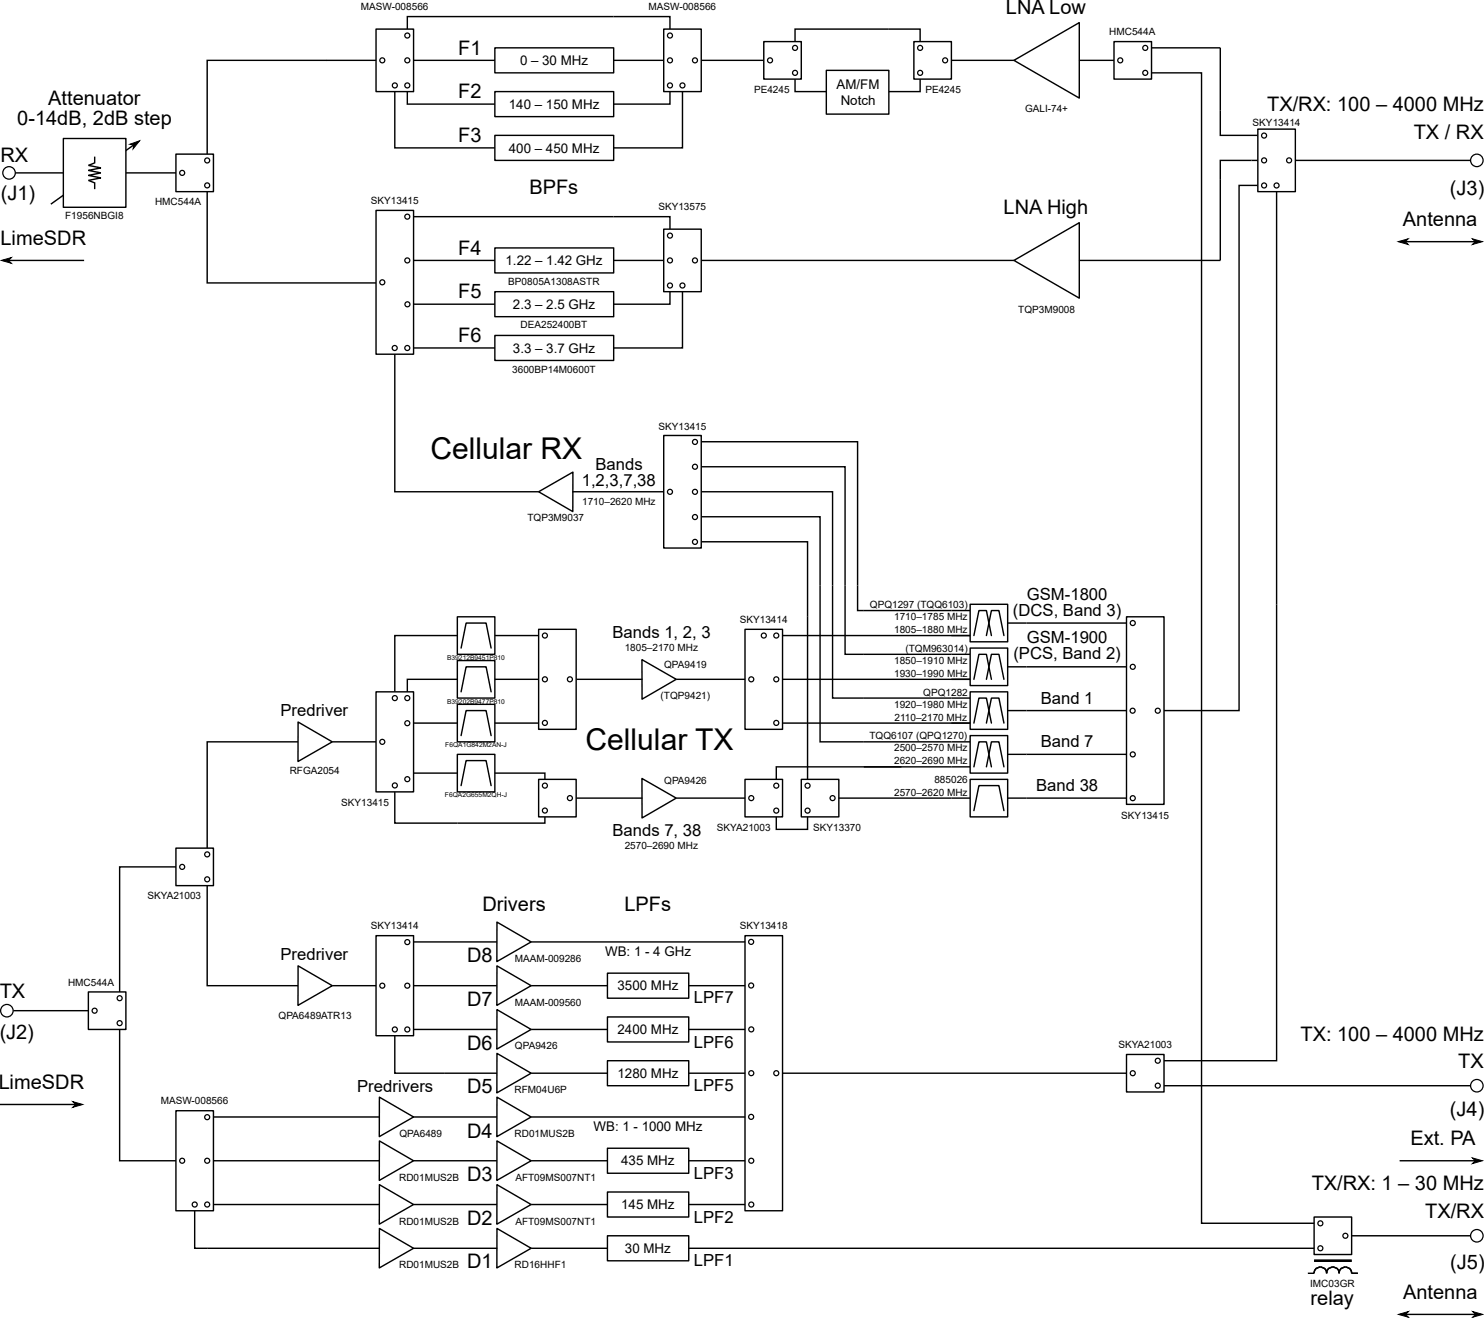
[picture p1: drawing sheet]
<svg xmlns="http://www.w3.org/2000/svg" width="314mm" height="279mm" viewBox="0 0 314 279" stroke-linecap="round" stroke-linejoin="round" font-family="sans-serif">
<g fill="#fff" stroke="#000" stroke-width=".3">
<path d="M104.7 10.1h25.1v5.3h-25.1z"/>
<path d="M104.7 19.4h25.1v5.3h-25.1z"/>
<path d="M104.7 28.6h25.1v5.3h-25.1z"/>
</g>
<path d="M79.5 6.2h8v13.2h-8z" fill="#fffffe" stroke="#000" stroke-width=".3"/>
<g fill="none" stroke="#000" stroke-width=".26">
<circle cx="80.9" cy="12.8" r=".53"/>
<circle cx="83.5" cy="18.1" r=".53"/>
<circle cx="86.2" cy="7.5" r=".53"/>
<circle cx="86.2" cy="12.8" r=".53"/>
<circle cx="86.2" cy="18.1" r=".53"/>
</g>
<path d="M83.5 19.4v11.9h21.2M86.2 19.4v2.6h18.5M87.5 12.8h17.2M129.8 3.5h-43.6v2.7" fill="none" stroke="#000" stroke-width=".3"/>
<path d="M140.4 6.2h7.9v13.2h-7.9z" fill="#fffffe" stroke="#000" stroke-width=".3"/>
<g fill="none" stroke="#000" stroke-width=".26">
<circle cx="141.7" cy="18.1" r=".53"/>
<circle cx="141.7" cy="12.8" r=".53"/>
<circle cx="141.7" cy="7.5" r=".53"/>
<circle cx="144.4" cy="18.1" r=".53"/>
<circle cx="147" cy="12.8" r=".53"/>
</g>
<path d="M129.8 3.5h11.9v2.7M129.8 12.8h10.6M141.7 19.4v2.6h-11.9M144.4 19.4v11.9h-14.6" fill="none" stroke="#000" stroke-width=".3"/>
<g fill="#fff" stroke="#000" stroke-width=".3">
<path d="M104.7 52.5h25.1v5.2h-25.1z"/>
<path d="M104.7 61.7h25.1v5.3h-25.1z"/>
<path d="M104.7 71h25.1v5.3h-25.1z"/>
</g>
<path d="M87.5 55.1h17.2M87.5 45.8h42.3M87.5 64.4h17.2M87.5 73.6h17.2" fill="none" stroke="#000" stroke-width=".3"/>
<path d="M140.4 48.5h7.9v13.2h-7.9z" fill="#fffffe" stroke="#000" stroke-width=".3"/>
<g fill="none" stroke="#000" stroke-width=".26">
<circle cx="141.7" cy="55.1" r=".53"/>
<circle cx="141.7" cy="49.9" r=".53"/>
<circle cx="147" cy="55.1" r=".53"/>
<circle cx="141.7" cy="60.4" r=".53"/>
<circle cx="144.4" cy="60.4" r=".53"/>
</g>
<path d="M168.2 16.7v2.7h6.6M168.2 8.8v-2.6h26.4v2.6M194.6 16.7v2.7h-6.6M26.6 36.6h10.6M129.8 45.8h11.9v2.7M129.8 55.1h10.6M141.7 61.7v2.7h-11.9M144.4 61.7v11.9h-14.6" fill="none" stroke="#000" stroke-width=".3"/>
<path d="M214.5 12.8l13.8-8v16z" fill="#fff" stroke="#000" stroke-width=".3"/>
<path d="M161.6 8.8h7.9v7.9h-7.9z" fill="#fffffe" stroke="#000" stroke-width=".3"/>
<g fill="none" stroke="#000" stroke-width=".26">
<circle cx="162.9" cy="12.8" r=".53"/>
<circle cx="168.2" cy="15.4" r=".53"/>
<circle cx="168.2" cy="10.1" r=".53"/>
</g>
<path d="M148.3 12.8h13.3" fill="none" stroke="#000" stroke-width=".3"/>
<path d="M193.3 8.8h8v7.9h-8z" fill="#fffffe" stroke="#000" stroke-width=".3"/>
<g fill="none" stroke="#000" stroke-width=".26">
<circle cx="194.6" cy="10.1" r=".53"/>
<circle cx="194.6" cy="15.4" r=".53"/>
<circle cx="199.9" cy="12.8" r=".53"/>
</g>
<path d="M201.3 12.8h13.2" fill="none" stroke="#000" stroke-width=".3"/>
<path d="M214.5 55.1l13.8-8v16z" fill="#fff" stroke="#000" stroke-width=".3"/>
<path d="M148.3 55.1h66.2" fill="none" stroke="#000" stroke-width=".3"/>
<path d="M174.8 14.9h13.2v9.2h-13.2z" fill="#fff" stroke="#000" stroke-width=".3"/>
<path d="M228.2 12.8h7.5M243.6 10.1h14.5M274 33.9h37.1M228.2 55.1h29.9" fill="none" stroke="#000" stroke-width=".3"/>
<circle cx="312.4" cy="33.9" r="1.32" fill="#fff" stroke="#000" stroke-width=".26"/>
<g fill="none" stroke="#000" stroke-width=".3">
<path d="M87.5 199.3h17.7M112.4 199.3h47.8M87.5 217.8h17.7M87.5 208.6h17.7M145.7 217.8h11.9M145.7 208.6h11.9M87.5 236.3h17.7M94.1 227.1h11.1M112.4 236.3h45.2M145.7 227.1h11.9M87.5 245.6h17.7M87.5 254.9h17.7"/>
<path d="M145.7 245.6h11.9M145.7 254.9h11.9"/>
</g>
<circle cx="1.5" cy="213.9" r="1.32" fill="#fff" stroke="#000" stroke-width=".26"/>
<path d="M2.8 213.9h15.9M0 233.7h17.2" fill="none" stroke="#000" stroke-width=".3"/>
<path d="M15.4 233.1l2.1 .6-2.1 .6 .6-.6z" fill-rule="evenodd" fill="#000" stroke="#000" stroke-width=".21"/>
<g fill="#fff" stroke="#000" stroke-width=".3">
<path d="M105.1 232.1l7.3 4.2-7.3 4.2z"/>
<path d="M105.1 250.7l7.3 4.2-7.3 4.1z"/>
<path d="M105.1 241.4l7.3 4.2-7.3 4.2z"/>
<path d="M128.5 252.2h17.2v5.3h-17.2z"/>
<path d="M128.5 243h17.2v5.2h-17.2z"/>
</g>
<path d="M112.4 254.9h16.1M112.4 245.6h16.1" fill="none" stroke="#000" stroke-width=".3"/>
<g fill="#fff" stroke="#000" stroke-width=".3">
<path d="M128.5 224.4h17.2v5.3h-17.2z"/>
<path d="M105.1 222.9l7.3 4.2-7.3 4.1z"/>
</g>
<path d="M112.4 227.1h16.1" fill="none" stroke="#000" stroke-width=".3"/>
<g fill="#fff" stroke="#000" stroke-width=".3">
<path d="M105.1 213.6l7.3 4.2-7.3 4.2z"/>
<path d="M105.1 204.4l7.3 4.2-7.3 4.1z"/>
<path d="M128.5 215.2h17.2v5.3h-17.2z"/>
<path d="M128.5 205.9h17.2v5.3h-17.2z"/>
</g>
<path d="M112.4 217.8h16.1M112.4 208.6h16.1" fill="none" stroke="#000" stroke-width=".3"/>
<path d="M105.1 195.1l7.3 4.2-7.3 4.2z" fill="#fff" stroke="#000" stroke-width=".3"/>
<path d="M70.3 208.6h15.9" fill="none" stroke="#000" stroke-width=".3"/>
<g fill="#fff" stroke="#000" stroke-width=".3">
<path d="M128.5 261.5h17.2v5.3h-17.2z"/>
<path d="M105.1 259.9l7.3 4.2-7.3 4.2z"/>
</g>
<path d="M112.4 264.1h16.1" fill="none" stroke="#000" stroke-width=".3"/>
<path d="M238.3 223.1h7.9v8h-7.9z" fill="#fffffe" stroke="#000" stroke-width=".3"/>
<g fill="none" stroke="#000" stroke-width=".26">
<circle cx="239.6" cy="227.1" r=".53"/>
<circle cx="244.9" cy="229.7" r=".53"/>
<circle cx="244.9" cy="224.4" r=".53"/>
</g>
<path d="M164.2 227.1h74.1M246.2 229.7h64.9" fill="none" stroke="#000" stroke-width=".3"/>
<circle cx="312.4" cy="229.7" r="1.32" fill="#fff" stroke="#000" stroke-width=".26"/>
<path d="M29.3 30l-18.5 13.2" fill="none" stroke="#000" stroke-width=".3"/>
<path d="M27.5 30.5l2-.7-1.3 1.7 .1-.8z" fill-rule="evenodd" fill="#000" stroke="#000" stroke-width=".21"/>
<circle cx="1.9" cy="36.6" r="1.32" fill="#fff" stroke="#000" stroke-width=".26"/>
<path d="M3.2 36.6h10.2" fill="none" stroke="#000" stroke-width=".3"/>
<g fill="#fffffe" stroke="#000" stroke-width=".3">
<path d="M13.4 29.3h13.2v14.6h-13.2z"/>
<path d="M18.7 35l2.7 .5-2.7 .6 2.7 .5z"/>
<path d="M20 33.1v1.4l-1.3 .5z"/>
<path d="M18.7 37.1l2.7-.5-2.7 1.6 2.7-.6z"/>
<path d="M18.7 38.2l1.3 .5v1.3z"/>
</g>
<path d="M258.1 10.1v13.3M258.1 37.9v17.2M264.8 33.9h1.3M.6 55.1h17.2M296.1 51.1h17.2M296.1 245.6h17.2" fill="none" stroke="#000" stroke-width=".3"/>
<g fill="#000" stroke="#000" stroke-width=".21">
<path d="M.3 55.1l2.1-.6-.6 .6 .6 .6z" fill-rule="evenodd"/>
<path d="M295.8 51.1l2.1-.6-.6 .6 .6 .6z" fill-rule="evenodd"/>
<path d="M311.5 50.5l2.1 .6-2.1 .6 .6-.6z" fill-rule="evenodd"/>
<path d="M311.5 245l2.1 .6-2.1 .6 .6-.6z" fill-rule="evenodd"/>
</g>
<path d="M157.6 198h7.9v58.2h-7.9z" fill="#fffffe" stroke="#000" stroke-width=".3"/>
<g fill="none" stroke="#000" stroke-width=".26">
<circle cx="158.9" cy="199.3" r=".53"/>
<circle cx="158.9" cy="208.5" r=".53"/>
<circle cx="158.9" cy="217.8" r=".53"/>
<circle cx="158.9" cy="236.3" r=".53"/>
<circle cx="158.9" cy="227.1" r=".53"/>
<circle cx="164.2" cy="227.1" r=".53"/>
<circle cx="158.9" cy="254.9" r=".53"/>
<circle cx="158.9" cy="245.6" r=".53"/>
</g>
<path d="M285.9 261.5h25.2" fill="none" stroke="#000" stroke-width=".3"/>
<circle cx="312.4" cy="261.5" r="1.32" fill="#fff" stroke="#000" stroke-width=".26"/>
<path d="M266.1 39.2h-4v111.2h-15.9" fill="none" stroke="#000" stroke-width=".3"/>
<path d="M278 257.5h7.9v7.9h-7.9z" fill="#fffffe" stroke="#000" stroke-width=".3"/>
<g fill="none" stroke="#000" stroke-width=".26">
<circle cx="279.3" cy="258.8" r=".53"/>
<circle cx="279.3" cy="264.1" r=".53"/>
<circle cx="284.6" cy="261.5" r=".53"/>
</g>
<path d="M243.6 15.4h10.6v243.4h23.8M145.7 264.1h132.3M276.7 269.4h1.3a1.32 1.32 0 0 1 1.3-1.3 1.32 1.32 0 0 1 1.3 1.3 1.32 1.32 0 0 1 1.4-1.3 1.32 1.32 0 0 1 1.3 1.3 1.32 1.32 0 0 1 1.3-1.3 1.32 1.32 0 0 1 1.3 1.3h1.3M296.1 278.1h17.2" fill="none" stroke="#000" stroke-width=".3"/>
<path d="M278 266.8h7.9" fill="none" stroke="#000" stroke-width=".5"/>
<g fill="#000" stroke="#000" stroke-width=".21">
<path d="M295.8 278.1l2.1-.6-.6 .6 .6 .6z" fill-rule="evenodd"/>
<path d="M311.5 277.5l2.1 .6-2.1 .6 .6-.6z" fill-rule="evenodd"/>
</g>
<path d="M80.3 259.9l7.2 4.2-7.3 4.2z" fill="#fff" stroke="#000" stroke-width=".3"/>
<path d="M235.7 8.8h7.9v7.9h-7.9z" fill="#fffffe" stroke="#000" stroke-width=".3"/>
<g fill="none" stroke="#000" stroke-width=".26">
<circle cx="237" cy="12.8" r=".53"/>
<circle cx="242.3" cy="10.1" r=".53"/>
<circle cx="242.3" cy="15.4" r=".53"/>
</g>
<path d="M258.1 23.4v5.2h8M264.8 33.9h-6.7v4M83.5 219.1v8h10.6" fill="none" stroke="#000" stroke-width=".3"/>
<g fill="#fff" stroke="#000" stroke-width=".3">
<path d="M80.3 250.7l7.2 4.2-7.3 4.1z"/>
<path d="M80.3 241.4l7.2 4.2-7.3 4.2z"/>
<path d="M80.3 232.1l7.2 4.2-7.3 4.2z"/>
</g>
<path d="M37.2 235h8v21.2h-8z" fill="#fffffe" stroke="#000" stroke-width=".3"/>
<g fill="none" stroke="#000" stroke-width=".26">
<circle cx="43.8" cy="236.4" r=".53"/>
<circle cx="38.5" cy="245.6" r=".53"/>
<circle cx="41.2" cy="254.9" r=".53"/>
<circle cx="43.8" cy="245.6" r=".53"/>
<circle cx="43.8" cy="254.9" r=".53"/>
</g>
<path d="M45.2 236.3h35.1M45.2 254.9h35.1M45.2 245.6h35.1M87.5 264.1h17.7" fill="none" stroke="#000" stroke-width=".3"/>
<path d="M37.2 179.5h8v7.9h-8z" fill="#fffffe" stroke="#000" stroke-width=".3"/>
<g fill="none" stroke="#000" stroke-width=".26">
<circle cx="38.5" cy="183.4" r=".53"/>
<circle cx="43.8" cy="186.1" r=".53"/>
<circle cx="43.8" cy="180.8" r=".53"/>
</g>
<path d="M43.8 264.1h36.5" fill="none" stroke="#000" stroke-width=".3"/>
<path d="M18.7 209.9h7.9v7.9h-7.9z" fill="#fffffe" stroke="#000" stroke-width=".3"/>
<g fill="none" stroke="#000" stroke-width=".26">
<circle cx="20" cy="213.9" r=".53"/>
<circle cx="25.3" cy="211.2" r=".53"/>
<circle cx="25.3" cy="216.5" r=".53"/>
</g>
<path d="M43.8 187.4v21.2h19.3" fill="none" stroke="#000" stroke-width=".3"/>
<path d="M266.1 27.3h7.9v13.3h-7.9z" fill="#fffffe" stroke="#000" stroke-width=".3"/>
<g fill="none" stroke="#000" stroke-width=".26">
<circle cx="267.4" cy="39.2" r=".53"/>
<circle cx="267.4" cy="28.7" r=".53"/>
<circle cx="267.4" cy="33.9" r=".53"/>
<circle cx="270" cy="39.2" r=".53"/>
<circle cx="272.7" cy="33.9" r=".53"/>
</g>
<path d="M270 40.6v87.3M63.1 157h-19.3v22.5" fill="none" stroke="#000" stroke-width=".3"/>
<path d="M140.4 92.1h7.9v23.9h-7.9z" fill="#fffffe" stroke="#000" stroke-width=".3"/>
<g fill="none" stroke="#000" stroke-width=".26">
<circle cx="147" cy="98.8" r=".53"/>
<circle cx="147" cy="93.5" r=".53"/>
<circle cx="141.7" cy="104.1" r=".53"/>
<circle cx="147" cy="104.1" r=".53"/>
</g>
<path d="M113.9 104.1l7.3-4.2v8.4z" fill="#fff" stroke="#000" stroke-width=".3"/>
<path d="M148.3 93.5h33.1v30.4M148.3 98.8h30.5v25.1M121.1 104.1h19.3M148.3 104.1h27.8v19.8M148.3 109.3h25.2v14.6M148.3 114.6h22.5v15.9" fill="none" stroke="#000" stroke-width=".3"/>
<g fill="#fff" stroke="#000" stroke-width=".3">
<path d="M63.1 204.4l7.2 4.2-7.3 4.1z"/>
<path d="M63.1 152.8l7.2 4.2-7.3 4.1z"/>
</g>
<path d="M270 127.9v96.5h-23.8" fill="none" stroke="#000" stroke-width=".3"/>
<path d="M238.3 130.5h7.9v39.7h-7.9z" fill="#fffffe" stroke="#000" stroke-width=".3"/>
<g fill="none" stroke="#000" stroke-width=".26">
<circle cx="239.6" cy="131.8" r=".53"/>
<circle cx="239.6" cy="150.4" r=".53"/>
<circle cx="239.6" cy="159.6" r=".53"/>
<circle cx="239.6" cy="141.1" r=".53"/>
<circle cx="244.9" cy="150.4" r=".53"/>
<circle cx="239.6" cy="168.9" r=".53"/>
</g>
<path d="M217.1 131.8h21.2M217.1 141.1h21.2M217.1 150.4h21.2M217.1 159.6h21.2M217.1 168.9h21.2" fill="none" stroke="#000" stroke-width=".3"/>
<path d="M205.2 127.9h8v7.9h-8z" fill="#fffffe" stroke="#000" stroke-width=".3"/>
<path d="M201.3 129.2h3.9M201.3 134.5h3.9M206 134.5l1.1-5.3h1.6l1 5.3M208.7 134.5l1-5.3h1.6l1.1 5.3M213.2 131.8h3.9" fill="none" stroke="#000" stroke-width=".3"/>
<path d="M205.2 137.1h8v8h-8z" fill="#fffffe" stroke="#000" stroke-width=".3"/>
<path d="M201.3 138.4h3.9M201.3 143.7h3.9M206 143.7l1.1-5.3h1.6l1 5.3M208.7 143.7l1-5.3h1.6l1.1 5.3M213.2 141.1h3.9" fill="none" stroke="#000" stroke-width=".3"/>
<path d="M205.2 146.4h8v7.9h-8z" fill="#fffffe" stroke="#000" stroke-width=".3"/>
<path d="M201.3 147.7h3.9M201.3 153h3.9M206 153l1.1-5.3h1.6l1 5.3M208.7 153l1-5.3h1.6l1.1 5.3M213.2 150.4h3.9" fill="none" stroke="#000" stroke-width=".3"/>
<path d="M205.2 155.6h8v8h-8z" fill="#fffffe" stroke="#000" stroke-width=".3"/>
<path d="M201.3 157h3.9M213.2 159.6h3.9M201.3 162.3h3.9M206 162.3l1.1-5.3h1.6l1 5.3M208.7 162.3l1-5.3h1.6l1.1 5.3" fill="none" stroke="#000" stroke-width=".3"/>
<path d="M205.2 164.9h8v7.9h-8z" fill="#fffffe" stroke="#000" stroke-width=".3"/>
<g fill="none" stroke="#000" stroke-width=".3">
<path d="M165.5 134.5h39.7M170.8 130.5v34.4M173.5 123.9v33.1h27.8M176.1 123.9v23.8h25.2M178.8 123.9v14.5h22.5M181.4 123.9v5.3h19.9M70.3 157h9.2M165.5 143.7h39.7M165.5 153h39.7M177.4 168.9h27.8M182.7 162.3h18.6M206 171.5l1.1-5.3h4.2l1.1 5.3"/>
<path d="M213.2 168.9h3.9"/>
</g>
<path d="M157.6 133.2h7.9v21.1h-7.9z" fill="#fffffe" stroke="#000" stroke-width=".3"/>
<g fill="none" stroke="#000" stroke-width=".26">
<circle cx="161.6" cy="134.5" r=".53"/>
<circle cx="164.2" cy="134.5" r=".53"/>
<circle cx="158.9" cy="143.7" r=".53"/>
<circle cx="164.2" cy="143.7" r=".53"/>
<circle cx="164.2" cy="153" r=".53"/>
</g>
<path d="M157.6 164.9h7.9v7.9h-7.9z" fill="#fffffe" stroke="#000" stroke-width=".3"/>
<g fill="none" stroke="#000" stroke-width=".26">
<circle cx="158.9" cy="168.9" r=".53"/>
<circle cx="164.2" cy="166.2" r=".53"/>
<circle cx="164.2" cy="171.5" r=".53"/>
</g>
<path d="M143 143.7h14.6M143 168.9h14.6M190.7 162.3h-26.5v2.6" fill="none" stroke="#000" stroke-width=".3"/>
<path d="M79.5 44.5h8v30.4h-8z" fill="#fffffe" stroke="#000" stroke-width=".3"/>
<g fill="none" stroke="#000" stroke-width=".26">
<circle cx="80.9" cy="59.7" r=".53"/>
<circle cx="86.2" cy="55.1" r=".53"/>
<circle cx="86.2" cy="45.8" r=".53"/>
<circle cx="83.5" cy="73.6" r=".53"/>
<circle cx="86.2" cy="73.6" r=".53"/>
<circle cx="86.2" cy="64.4" r=".53"/>
</g>
<path d="M69 12.8h10.5M69 59.9h10.5" fill="none" stroke="#000" stroke-width=".3"/>
<path d="M37.2 32.6h8v8h-8z" fill="#fffffe" stroke="#000" stroke-width=".3"/>
<g fill="none" stroke="#000" stroke-width=".26">
<circle cx="38.5" cy="36.6" r=".53"/>
<circle cx="43.8" cy="34" r=".53"/>
<circle cx="43.8" cy="39.2" r=".53"/>
<circle cx="147" cy="114.7" r=".53"/>
<circle cx="147" cy="109.4" r=".53"/>
</g>
<path d="M69 12.8h-25.2v19.8M43.8 40.6v19.3h25.2M83.5 74.9v29.2h30.4M37.2 183.4h-11.9v26.5M25.3 217.8v27.8h11.9M41.2 256.2v7.9h2.6" fill="none" stroke="#000" stroke-width=".3"/>
<g fill="#fff" stroke="#000" stroke-width=".3">
<path d="M135.8 139.6l7.2 4.1-7.2 4.2z"/>
<path d="M135.8 164.7l7.2 4.2-7.2 4.2z"/>
</g>
<path d="M79.5 198h8v21.1h-8z" fill="#fffffe" stroke="#000" stroke-width=".3"/>
<g fill="none" stroke="#000" stroke-width=".26">
<circle cx="86.2" cy="199.3" r=".53"/>
<circle cx="80.9" cy="208.6" r=".53"/>
<circle cx="83.5" cy="217.8" r=".53"/>
<circle cx="86.2" cy="208.6" r=".53"/>
<circle cx="86.2" cy="217.8" r=".53"/>
</g>
<path d="M96.7 134.5h-13.2v11.9M121.9 143.7h14M121.9 168.9h14" fill="none" stroke="#000" stroke-width=".3"/>
<path d="M79.5 146.4h8v21.2h-8z" fill="#fffffe" stroke="#000" stroke-width=".3"/>
<g fill="none" stroke="#000" stroke-width=".26">
<circle cx="80.9" cy="157" r=".53"/>
<circle cx="83.5" cy="147.7" r=".53"/>
<circle cx="86.2" cy="153" r=".53"/>
<circle cx="86.2" cy="147.7" r=".53"/>
<circle cx="83.5" cy="166.2" r=".53"/>
<circle cx="86.2" cy="164.9" r=".53"/>
</g>
<path d="M96.7 149h8v8h-8z" fill="#fffffe" stroke="#000" stroke-width=".3"/>
<path d="M97.5 155.6l1.1-5.2h4.2l1.1 5.2" fill="none" stroke="#000" stroke-width=".3"/>
<path d="M96.7 139.8h8v7.9h-8z" fill="#fffffe" stroke="#000" stroke-width=".3"/>
<path d="M97.5 146.4l1.1-5.3h4.2l1.1 5.3" fill="none" stroke="#000" stroke-width=".3"/>
<path d="M96.7 130.5h8v7.9h-8z" fill="#fffffe" stroke="#000" stroke-width=".3"/>
<path d="M97.5 137.1l1.1-5.3h4.2l1.1 5.3M87.5 153h9.2" fill="none" stroke="#000" stroke-width=".3"/>
<path d="M96.7 159.6h8v8h-8z" fill="#fffffe" stroke="#000" stroke-width=".3"/>
<path d="M83.5 167.6v6.6h13.2M87.5 163.6h9.2M97.5 166.2l1.1-5.3h4.2l1.1 5.3" fill="none" stroke="#000" stroke-width=".3"/>
<path d="M113.9 164.9h8v7.9h-8z" fill="#fffffe" stroke="#000" stroke-width=".3"/>
<g fill="none" stroke="#000" stroke-width=".26">
<circle cx="115.3" cy="166.2" r=".53"/>
<circle cx="115.3" cy="171.5" r=".53"/>
<circle cx="120.6" cy="168.9" r=".53"/>
</g>
<path d="M113.9 133.2h8v21.1h-8z" fill="#fffffe" stroke="#000" stroke-width=".3"/>
<g fill="none" stroke="#000" stroke-width=".26">
<circle cx="115.3" cy="134.5" r=".53"/>
<circle cx="115.3" cy="153" r=".53"/>
<circle cx="115.3" cy="143.7" r=".53"/>
<circle cx="120.6" cy="143.7" r=".53"/>
</g>
<path d="M104.7 134.5h9.2M96.7 143.7h-10.5v2.7M104.7 153h9.2M104.7 143.7h9.2M104.7 163.6h10.6v1.3M115.3 172.8v1.4h-18.6" fill="none" stroke="#000" stroke-width=".3"/>
<path d="M169.5 164.9h7.9v7.9h-7.9z" fill="#fffffe" stroke="#000" stroke-width=".3"/>
<g fill="none" stroke="#000" stroke-width=".26">
<circle cx="170.8" cy="171.5" r=".53"/>
<circle cx="170.8" cy="166.2" r=".53"/>
<circle cx="176.1" cy="168.9" r=".53"/>
</g>
<path d="M164.2 172.8v2.7h6.6v-2.7" fill="none" stroke="#000" stroke-width=".3"/>
<g font-size="6.3">
<text x="91.1" y="97">Cellular RX</text>
<text x="123.9" y="158.6">Cellular TX</text>
</g>
<g font-size="4.2">
<text x="212.8" y="3">LNA Low</text>
<text x="96.9" y="11.6">F1</text>
<text x="10.2" y="22.3">Attenuator</text>
<text x="96.9" y="20.7">F2</text>
<text x="268" y="23.4">TX/RX: 100 – 4000 MHz</text>
<text x="3.6" y="26.3">0-14dB, 2dB step</text>
<text x="299.1" y="29.4">TX / RX</text>
<text x=".1" y="34.3">RX</text>
<text x="96.9" y="30.1">F3</text>
<text x="112" y="41">BPFs</text>
<text x="306.7" y="41.4">(J3)</text>
<text x=".2" y="42.4">(J1)</text>
<text x="212.3" y="45.4">LNA High</text>
<text x="296.8" y="47.9">Antenna</text>
<text x=".1" y="51.8">LimeSDR</text>
<text x="96.9" y="53.9">F4</text>
<text x="96.9" y="63.1">F5</text>
<text x="96.9" y="72.4">F6</text>
<text x="102" y="192.8">Drivers</text>
<text x="132.1" y="192.8">LPFs</text>
<text x="98.8" y="203.6">D8</text>
<text x="-.1" y="211.2">TX</text>
<text x="98.8" y="212.9">D7</text>
<text x="-.1" y="219.9">(J2)</text>
<text x="275.1" y="220.2">TX: 100 – 4000 MHz</text>
<text x="98.8" y="222.2">D6</text>
<text x="308.5" y="226.1">TX</text>
<text x="-.3" y="230.4">LimeSDR</text>
<text x="98.8" y="231.3">D5</text>
<text x="306.7" y="236.1">(J4)</text>
<text x="98.8" y="240.7">D4</text>
<text x="298.3" y="242.3">Ext. PA</text>
<text x="98.8" y="249.9">D3</text>
<text x="277.5" y="251.9">TX/RX: 1 – 30 MHz</text>
<text x="301.5" y="257.7">TX/RX</text>
<text x="98.8" y="259.2">D2</text>
<text x="98.8" y="268.4">D1</text>
<text x="306.8" y="268.6">(J5)</text>
<text x="296.8" y="274.8">Antenna</text>
<text x="277.2" y="276.2">relay</text>
</g>
<g font-size="3.5">
<text x="126" y="99.5">Bands</text>
<text x="123.1" y="102.8">1,2,3,7,38</text>
<text x="214.3" y="130.3">(DCS, Band 3)</text>
<text x="217.2" y="126.9">GSM-1800</text>
<text x="129.6" y="134.9">Bands 1, 2, 3</text>
<text x="217.2" y="136.1">GSM-1900</text>
<text x="214.4" y="139.5">(PCS, Band 2)</text>
<text x="220.2" y="149">Band 1</text>
<text x="59.3" y="151.6">Predriver</text>
<text x="220.2" y="158">Band 7</text>
<text x="219.2" y="167.5">Band 38</text>
<text x="129.6" y="176.9">Bands 7, 38</text>
<text x="59.3" y="203.1">Predriver</text>
<text x="146.8" y="212.3">LPF7</text>
<text x="146.8" y="221.6">LPF6</text>
<text x="75.6" y="231.1">Predrivers</text>
<text x="146.8" y="230.8">LPF5</text>
<text x="146.8" y="249.4">LPF3</text>
<text x="146.8" y="258.7">LPF2</text>
<text x="146.8" y="267.9">LPF1</text>
</g>
<g font-size="2.8">
<text x="110" y="13.8">0 – 30 MHz</text>
<text x="107.6" y="23">140 – 150 MHz</text>
<text x="177" y="18.9">AM/FM</text>
<text x="177.8" y="22.2">Notch</text>
<text x="107.6" y="32.3">400 – 450 MHz</text>
<text x="106.9" y="56.1">1.22 – 1.42 GHz</text>
<text x="108.5" y="65.4">2.3 – 2.5 GHz</text>
<text x="108.5" y="74.6">3.3 – 3.7 GHz</text>
<text x="128" y="202.2">WB: 1 - 4 GHz</text>
<text x="130.6" y="209.6">3500 MHz</text>
<text x="130.6" y="218.8">2400 MHz</text>
<text x="130.6" y="228.1">1280 MHz</text>
<text x="125.6" y="239.3">WB: 1 - 1000 MHz</text>
<text x="131.4" y="246.6">435 MHz</text>
<text x="131.4" y="255.9">145 MHz</text>
<text x="132.2" y="265.1">30 MHz</text>
</g>
<g font-size="2.1">
<text x="76.3" y="2.2">MASW-008566</text>
<text x="137.2" y="2.2">MASW-008566</text>
<text x="234.6" y="7.5">HMC544A</text>
<text x="159.5" y="19.6">PE4245</text>
<text x="195.8" y="19.6">PE4245</text>
<text x="216.8" y="23.8">GALI-74+</text>
<text x="265" y="26.7">SKY13414</text>
<text x="13.8" y="46.3">F1956NBGI8</text>
<text x="32.8" y="43.5">HMC544A</text>
<text x="78.5" y="43.2">SKY13415</text>
<text x="139.3" y="44.4">SKY13575</text>
<text x="107.5" y="60.2">BP0805A1308ASTR</text>
<text x="110.1" y="69.4">DEA252400BT</text>
<text x="215.4" y="66.2">TQP3M9008</text>
<text x="108.4" y="78.9">3600BP14M0600T</text>
<text x="139.3" y="91">SKY13415</text>
<text x="123.2" y="106.9">1710–2620 MHz</text>
<text x="111.6" y="110.3">TQP3M9037</text>
<text x="156.5" y="131.8">SKY13414</text>
<text x="184" y="128.7">QPQ1297 (TQQ6103)</text>
<text x="189.1" y="131.2">1710–1785 MHz</text>
<text x="132.1" y="137.7">1805–2170 MHz</text>
<text x="189.1" y="134">1805–1880 MHz</text>
<text x="191.5" y="137.9">(TQM963014)</text>
<text x="140.5" y="141.2">QPA9419</text>
<text x="189.1" y="140.5">1850–1910 MHz</text>
<text x="189.1" y="143.2">1930–1990 MHz</text>
<text x="139.8" y="147.8">(TQP9421)</text>
<text x="189.1" y="149.7">1920–1980 MHz</text>
<text x="195.3" y="147.2">QPQ1282</text>
<text x="189.2" y="152.5">2110–2170 MHz</text>
<text x="183.9" y="156.4">TQQ6107 (QPQ1270)</text>
<text x="189.1" y="159">2500–2570 MHz</text>
<text x="189.1" y="161.7">2620–2690 MHz</text>
<text x="61.3" y="163.8">RFGA2054</text>
<text x="140.5" y="166">QPA9426</text>
<text x="197.7" y="165.8">885026</text>
<text x="72.2" y="170.5">SKY13415</text>
<text x="189.1" y="168.3">2570–2620 MHz</text>
<text x="237.2" y="173.3">SKY13415</text>
<text x="132.1" y="179.6">2570–2690 MHz</text>
<text x="151.6" y="175.7">SKYA21003</text>
<text x="172" y="175.7">SKY13370</text>
<text x="31.2" y="190.3">SKYA21003</text>
<text x="78.5" y="196.6">SKY13414</text>
<text x="156.5" y="196.6">SKY13418</text>
<text x="108.9" y="203.5">MAAM-009286</text>
<text x="14.4" y="208.6">HMC544A</text>
<text x="58.9" y="215.7">QPA6489ATR13</text>
<text x="108.9" y="212.8">MAAM-009560</text>
<text x="236.6" y="221.7">SKYA21003</text>
<text x="108.9" y="222">QPA9426</text>
<text x="34" y="233.7">MASW-008566</text>
<text x="108.9" y="231.3">RFM04U6P</text>
<text x="84.5" y="240.5">QPA6489</text>
<text x="108.9" y="240.6">RD01MUS2B</text>
<text x="84.4" y="249.8">RD01MUS2B</text>
<text x="109" y="249.8">AFT09MS007NT1</text>
<text x="84.4" y="259.1">RD01MUS2B</text>
<text x="109" y="259.1">AFT09MS007NT1</text>
<text x="84.4" y="268.4">RD01MUS2B</text>
<text x="108.9" y="268.4">RD16HHF1</text>
<text x="277.2" y="272.2">IMC03GR</text>
</g>
<g font-size="1.4">
<text x="94.6" y="139.6">B39212B9451P810</text>
<text x="94.6" y="148.9">B39202B9477P810</text>
<text x="94.2" y="158.1">F6QA1G842M2AN-J</text>
<text x="94.1" y="168.7">F6QA2G655M2QH-J</text>
</g>
</svg>
